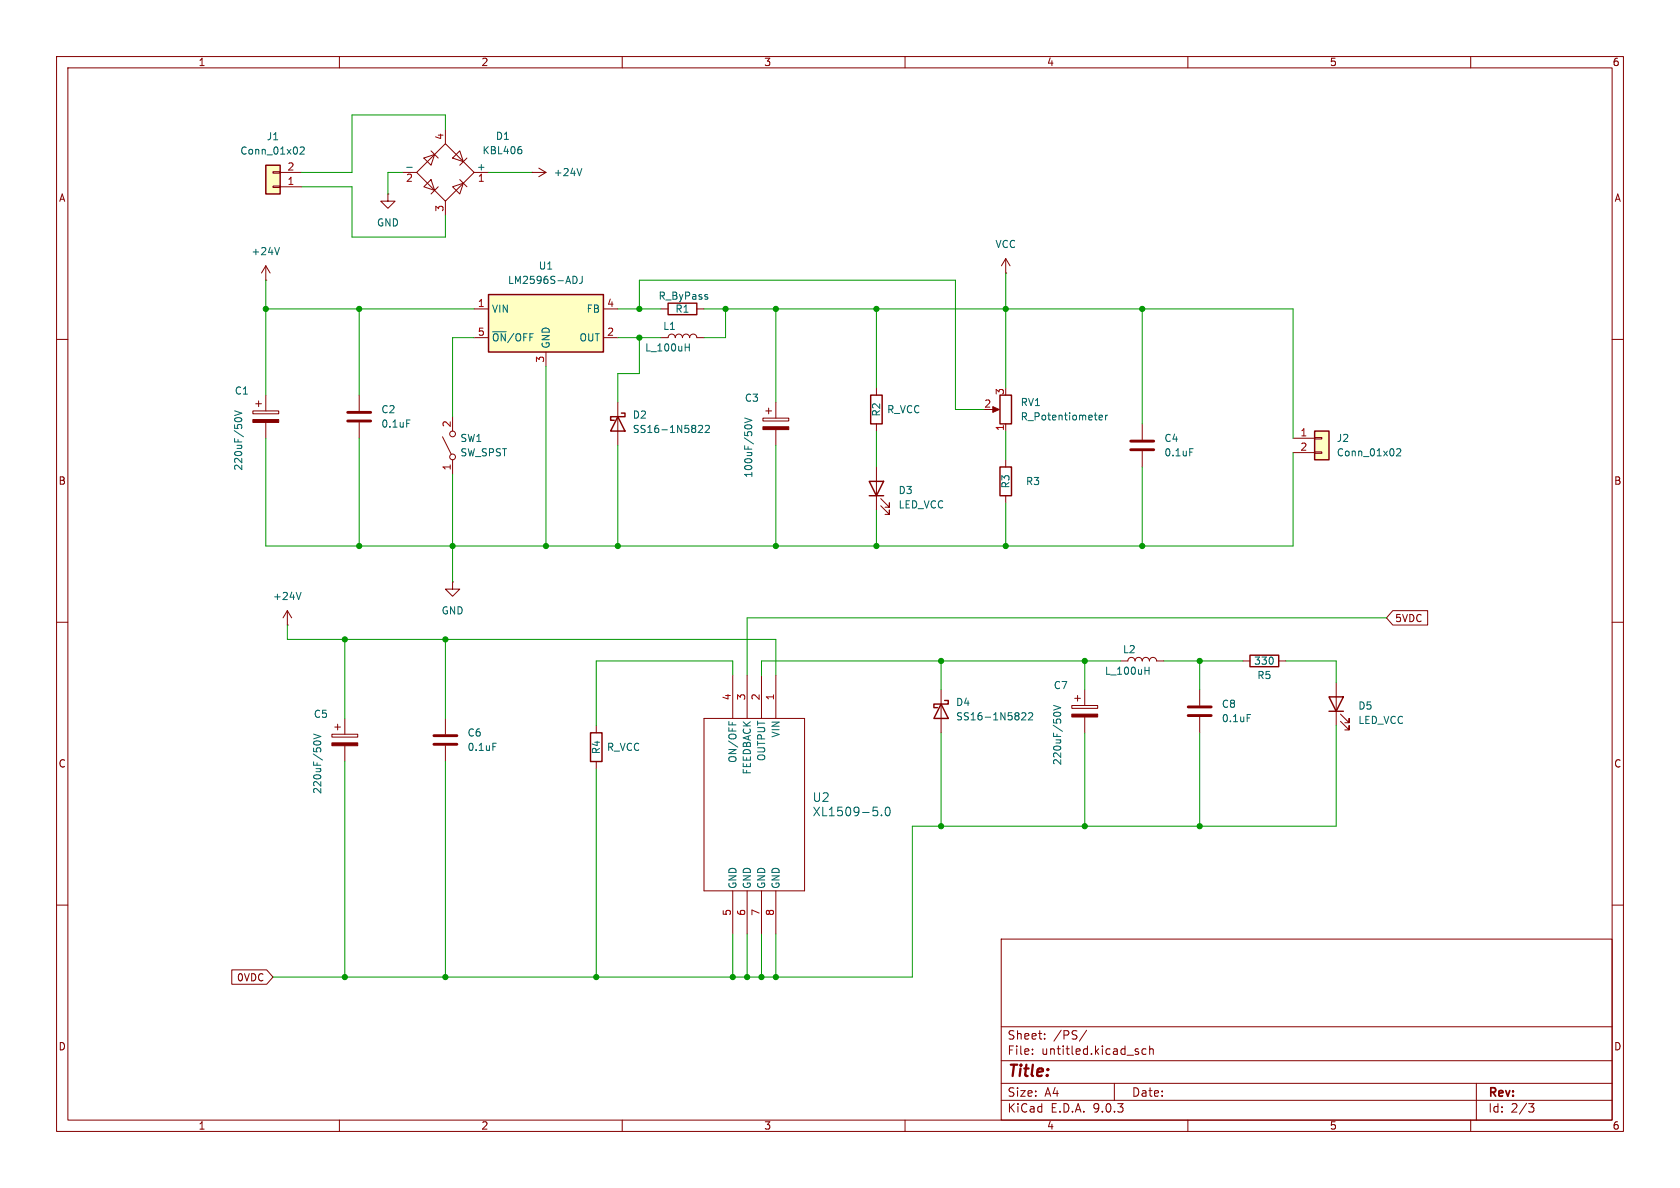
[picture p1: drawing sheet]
<svg xmlns="http://www.w3.org/2000/svg" width="297mm" height="210mm" viewBox="0 0 297 210" stroke-linecap="round" stroke-linejoin="round" font-family="sans-serif">
<g fill="none" stroke="#840000" stroke-width=".18">
<path d="M10 10h277v190h-277zM12 12h273v186h-273zM60 10v2M110 10v2M160 10v2M210 10v2M260 10v2M10 60h2M63.5 69.9v2.7M63.5 74.7v2.8M201.9 74.9v2.8M201.9 79.8v2.8"/>
<path d="M285 60h2M10 110h2M129.5 119.4v7.6M132.1 119.4v7.6M134.6 119.4v7.6M137.2 119.4v7.6M198.1 116.8h1.3a.64 .64 0 0 1 .6-.6 .64 .64 0 0 1 .7 .6 .64 .64 0 0 1 .6-.6 .64 .64 0 0 1 .6 .6 .64 .64 0 0 1 .7-.6 .64 .64 0 0 1 .6 .6 .64 .64 0 0 1 .6-.6 .64 .64 0 0 1 .7 .6h1.2M285 110h2M78.7 127v2.8M78.7 131.8v2.8M124.5 127h17.7v30.5h-17.7zM212.1 121.9v2.8"/>
<path d="M212.1 126.7v2.8M129.5 157.5v7.6M132.1 157.5v7.6M134.6 157.5v7.6M137.2 157.5v7.6M10 160h2M177 166h108v32h-108zM285 160h2M60 198v2M110 198v2M160 198v2M177 194.5h108"/>
<path d="M177 191.5h108M177 187.5h108M177 181.5h108M182.5 186.3v.1M182.5 185.5v.1M184.7 183.6v.1M184.7 182.8v.1M192.1 182.1l-1.3 2M197 191.5v3M201.2 186v.3M202.6 185.5l-.4-.1-.3 .3v.4l.1 .2h.6M203.2 185.5l.3-.1 .3 .1 .1 .9"/>
<path d="M203.2 184.9v1.5M210 198v2M260 198v2M261 191.5v6.5M270.2 195.1h1l-.5 .6 .4 .1 .1 .5-.3 .3h-.4"/>
</g>
<path d="M71.9 74.2h.6M210.3 79.3h.6M202.4 118.5h.7M203.1 117.9v1.3M87.1 131.4h.6M128.8 127.5v.6M220.5 126.3h.6M155.8 144.1v.1M156.6 142.8l.3-.1a.83 .83 0 0 1 .5 .6 .83 .83 0 0 1-.3 .8l-.1 .1a.82 .82 0 0 1-.4-1.4z" fill="none" stroke="#006464" stroke-width=".18"/>
<path d="M61.5 72.9h4M61.5 74.4h4M199.9 78h4.1M199.9 79.5h4.1M76.7 130h4.1M76.7 131.6h4.1M210.1 125h4M210.1 126.5h4" fill="none" stroke="#840000" stroke-width=".51"/>
<path d="M232.4 76.2h2.5v5.1h-2.5z" fill="#ffffc2"/>
<g fill="none" stroke="#840000" stroke-width=".25">
<path d="M118.1 53.6h5.1v2h-5.1zM109.2 73.7l1.3 2.5h-2.6zM109.9 73h.6v.7h-2.6v.6h.7M153.9 69.9h2.1v5h-2.1zM176.8 69.9h2v5h-2zM232.4 76.2h2.5v5.1h-2.5zM176.8 82.6h2v5h-2zM221 115.8h5.1v2.1h-5.1zM104.4 129.5h2v5.1h-2zM166.4 124.5l1.2 2.5h-2.5zM167 123.8h.6v.7h-2.5v.6h.6M234.9 123.2h2.6l-1.3 2.5z"/>
<path d="M234.9 125.7h2.6"/>
</g>
<g fill="none" stroke="#840000" stroke-width=".18">
<path d="M68.6 34.3v1.3h1.2l-1.2 1.2-1.3-1.2h1.3M68.6 34.3h.1M71.1 30.5h2.6M74.9 27.9l1.9-.6-.6 1.9zM74.9 33l1.3-1.2 .6 1.9zM76.2 26.7l1.3 1.2M77.5 33l-1.3 1.3M78.7 25.4l5.1 5.1-5.1 5.1-5-5.1zM78.7 22.9v2.5M78.7 35.6v2.5M80 27.9l1.3-1.2 .6 1.9zM80 33l1.9-.6-.6 1.9z"/>
<path d="M81.3 31.8l1.2 1.2M82.5 27.9l-1.2 1.3M83.8 30.5h2.6M94 30.5h.1M94 30.5h2.5M95.2 29.7l1.3 .8M96.5 30.5l-1.3 .7M116.8 59.7h1.3a.64 .64 0 0 1 .6-.6 .64 .64 0 0 1 .7 .6 .64 .64 0 0 1 .6-.6 .64 .64 0 0 1 .6 .6 .64 .64 0 0 1 .7-.6 .64 .64 0 0 1 .6 .6 .64 .64 0 0 1 .7-.6 .64 .64 0 0 1 .6 .6h1.3M116.8 54.6h1.3M123.2 54.6h1.3M44.7 72.6h4.6v.6h-4.6zM45.2 71.4h1"/>
<path d="M45.7 70.9v1M47 69.9v2.7M47 74.7v2.8M109.2 71.1v7.6M154.9 68.6v1.3M154.9 74.9v1.3M175.3 72.4h1M177.8 74.9v1.3M228.6 77.5h3.8M232.4 77.3h1.3v.3h-1.3zM232.4 79.9h1.3v.2h-1.3zM177.8 81.3v1.3"/>
<path d="M177.8 87.6v1.3M228.6 80h3.8M50.8 110.5h.1M50.8 108l-.8 1.2M50.8 108l.8 1.2M50.8 108v2.5M80 102.9v1.2h1.3l-1.3 1.3-1.3-1.3h1.3M80 102.9h.1M219.7 116.8h1.3M226.1 116.8h1.2M58.7 129.8h4.5v.5h-4.5zM59.2 128.5h1"/>
<path d="M59.7 128v1M61 127v2.8M61 131.8v2.8M105.4 128.3v1.2M105.4 134.6v1.3M166.4 121.9v7.6M189.5 124.7h4.6v.5h-4.6zM190 123.4h1M190.5 122.9v1.1M191.8 121.9v2.8M191.8 126.7v2.8M236.2 120.7v7.6"/>
<path d="M237 127.5l1.5 1.5v-.7v.7h-.8M237 126.2l1.5 1.6v-.8v.8h-.8"/>
</g>
<g fill="none" stroke="#006464" stroke-width=".18">
<path d="M71.9 29.6h1M91.9 25.9h.2M92 26.4l.3 .2v.3l-.3 .3M102.9 29.8l-.5 1.3M41.5 74.1a.79 .79 0 0 1 1.2 0M41.5 72.6l1.2 .4-1.2 .5M121.1 61.4h.8M121.9 60.8v1.2M123.5 75.3l.5-.1 .2 .4-.8 .9h.8M124.7 75.3l.5-.1 .2 .4-.8 .9h.8M194.3 73.8l.6-.1-.1-.2-.3-.1-.2 .2 .1 .6h.4M195.4 73.4v.8"/>
<path d="M195.8 73.4l-.4 .2M246.9 79.4l.5-.1 .2 .4-.7 .9h.7M53.2 104.7l-.4 1.3M55.4 131.3a.79 .79 0 0 1 1.3 0M55.4 129.8l1.3 .4-1.3 .4M180.6 126.1l.5-.1 .3 .4-.8 .9h.8M181.8 126.1l.5-.1 .3 .4-.8 .9h.8M186.3 126.2a.79 .79 0 0 1 1.2 0M186.3 124.7l1.2 .4-1.2 .4"/>
</g>
<g fill="#840000" stroke="#840000" stroke-width=".18">
<path d="M189.5 126.2h4.6v.5h-4.6z"/>
<path d="M175.5 71.9l1.2 .5-1.2 .5z"/>
<path d="M58.7 131.3h4.5v.5h-4.5z"/>
<path d="M44.7 74.2h4.6v.5h-4.6z"/>
</g>
<path d="M86.4 52.1h20.3v10.1h-20.3z" fill="#ffffc2"/>
<path d="M86.4 52.1h20.3v10.1h-20.3zM153.7 85.1h2.5l-1.3 2.5zM153.7 87.6h2.5" fill="none" stroke="#840000" stroke-width=".25"/>
<path d="M47 49.5h.1M47 47l-.8 1.3M47 47l.8 1.3M47 47v2.5M83.8 54.6h2.6M83.8 59.7h2.6M106.7 54.6h2.5M106.7 59.7h2.5M96.5 62.2v2.6M154.9 82.6v7.6M155.7 89.4l1.5 1.5v-.7v.7h-.7M155.7 88.1l1.5 1.6v-.8v.8h-.7" fill="none" stroke="#840000" stroke-width=".18"/>
<path d="M49.4 43.8l-.4 1.2M101.6 48.8a.68 .68 0 0 1 .4 .7 .68 .68 0 0 1-.4 .6M102.9 48.8v.9a.41 .41 0 0 1-.5 .4" fill="none" stroke="#006464" stroke-width=".18"/>
<path d="M47 29.2h2.5v5.1h-2.5z" fill="#ffffc2"/>
<path d="M47 29.2h2.5v5.1h-2.5z" fill="none" stroke="#840000" stroke-width=".25"/>
<g fill="none" stroke="#840000" stroke-width=".18">
<path d="M48.3 32.9h1.2v.2h-1.2zM48.3 30.4h1.2v.2h-1.2zM49.5 33h3.8M49.5 30.5h3.8M177.8 48.3h.1M177.8 45.7l-.8 1.3M177.8 45.7l.8 1.3M177.8 45.7v2.6M78.2 77.2l1.6 3.1M80 73.7v2.5M134.9 73.9h4.5v.5h-4.5zM135.4 72.6h1"/>
<path d="M135.9 72.1v1.1M137.2 71.1v2.8M137.2 75.9v2.8M80 81.3v2.5M246.2 107.9h6.2v2.6h-6.2l-1.1-1.3zM41 171.4h6.1l1.2 1.3-1.2 1.3h-6.1z"/>
<circle cx="80" cy="76.7" r=".51"/>
<circle cx="80" cy="80.8" r=".51"/>
</g>
<path d="M53.1 26.1l.5-.1 .2 .3-.8 .9h.8M131.6 75.4a.79 .79 0 0 1 1.3 0M131.6 73.9l1.3 .4-1.3 .4" fill="none" stroke="#006464" stroke-width=".18"/>
<path d="M134.9 75.4h4.5v.5h-4.5z" fill="#840000" stroke="#840000" stroke-width=".18"/>
<g fill="none" stroke="#009600" stroke-width=".18">
<path d="M53.3 33h8.9v8.9h16.5v-3.8M71.1 30.5h-2.5v3.8M78.7 22.9v-2.6h-16.5v10.2h-8.9M86.4 30.5h7.6M47 54.6h36.8M47 49.5v20.4M63.5 54.6v15.3M83.8 59.7h-3.8v14M109.2 54.6h7.6M109.2 59.7h7.6M113 54.6v-5.1h55.9v22.9h5.1M113 59.7v6.3h-3.8v5.1"/>
<path d="M124.5 54.6h104.1v22.9M128.3 54.6v5.1h-3.8M137.2 54.6v16.5M154.9 54.6v14M177.8 48.3v20.3M201.9 54.6v20.3M47 77.5v19h181.6v-16.5M63.5 77.5v19M96.5 64.8v31.7M109.2 78.7v17.8M137.2 78.7v17.8M154.9 76.2v6.4"/>
<path d="M177.8 76.2v5.1M80 83.8v19.1M154.9 90.2v6.3M177.8 88.9v7.6M201.9 82.6v13.9M50.8 110.5v2.5h86.4v6.4M61 113v14M78.7 113v14M129.5 119.4v-2.6h-24.1v11.5M166.4 116.8v5.1M191.8 116.8v5.1M198.1 116.8h-63.5v2.6"/>
<path d="M205.7 116.8h14M212.1 116.8v5.1M227.3 116.8h8.9v3.9M245.1 109.2h-113v10.2M61 134.6v38.1M78.7 134.6v38.1M105.4 135.9v36.8M166.4 129.5v16.6M191.8 129.5v16.6M212.1 129.5v16.6M236.2 128.3v17.8h-74.9v26.6h-113M129.5 165.1v7.6"/>
<path d="M132.1 165.1v7.6M134.6 165.1v7.6M137.2 165.1v7.6"/>
</g>
<g fill="#009600" stroke="#009600" stroke-width=".18">
<circle cx="212.1" cy="146.1" r=".46"/>
<circle cx="191.8" cy="146.1" r=".46"/>
<circle cx="177.8" cy="54.6" r=".46"/>
<circle cx="201.9" cy="54.6" r=".46"/>
<circle cx="177.8" cy="96.5" r=".46"/>
<circle cx="201.9" cy="96.5" r=".46"/>
<circle cx="166.4" cy="146.1" r=".46"/>
<circle cx="191.8" cy="116.8" r=".46"/>
<circle cx="212.1" cy="116.8" r=".46"/>
<circle cx="78.7" cy="172.7" r=".46"/>
<circle cx="128.3" cy="54.6" r=".46"/>
<circle cx="137.2" cy="54.6" r=".46"/>
<circle cx="61" cy="113" r=".46"/>
<circle cx="61" cy="172.7" r=".46"/>
<circle cx="78.7" cy="113" r=".46"/>
<circle cx="137.2" cy="172.7" r=".46"/>
<circle cx="134.6" cy="172.7" r=".46"/>
<circle cx="129.5" cy="172.7" r=".46"/>
<circle cx="105.4" cy="172.7" r=".46"/>
<circle cx="132.1" cy="172.7" r=".46"/>
<circle cx="63.5" cy="96.5" r=".46"/>
<circle cx="80" cy="96.5" r=".46"/>
<circle cx="109.2" cy="96.5" r=".46"/>
<circle cx="113" cy="54.6" r=".46"/>
<circle cx="113" cy="59.7" r=".46"/>
<circle cx="63.5" cy="54.6" r=".46"/>
<circle cx="47" cy="54.6" r=".46"/>
<circle cx="96.5" cy="96.5" r=".46"/>
<circle cx="166.4" cy="116.8" r=".46"/>
<circle cx="137.2" cy="96.5" r=".46"/>
<circle cx="154.9" cy="96.5" r=".46"/>
<circle cx="154.9" cy="54.6" r=".46"/>
</g>
<text font-size="2.8" fill="#840000" x="178" y="190.9">Title:</text>
<g font-size="2.1" fill="#006464">
<text x="143.6" y="142">U2</text>
<text x="143.6" y="144.5">XL1509-5.0</text>
</g>
<g font-size="2.1" fill="#840000">
<text x="178" y="184">Sheet:</text>
<text x="186.2" y="184">/PS/</text>
<text x="178" y="186.7">File:</text>
<text x="184.1" y="186.7">untitled.kicad_sch</text>
<text x="178" y="196.9">KiCad</text>
<text x="178" y="194.1">Size:</text>
<text x="184.7" y="194.1">A4</text>
<text x="185.7" y="196.9">E.D.A.</text>
<text x="193.3" y="196.9">9.0.3</text>
<text x="200" y="194.1">Date:</text>
<text x="263" y="194.3">Rev:</text>
<text x="263" y="196.9">Id:</text>
<text x="267.1" y="196.9">2/3</text>
</g>
<g font-size="1.8" fill="#840000">
<text x="35" y="11.9">1</text>
<text x="85" y="11.9">2</text>
<text x="135" y="11.9">3</text>
<text x="185" y="11.9">4</text>
<text x="235" y="11.9">5</text>
<text x="285" y="11.9">6</text>
<text x="10.3" y="35.9">A</text>
<text x="285.3" y="35.9">A</text>
<text x="10.3" y="85.9">B</text>
<text x="285.3" y="85.9">B</text>
<text x="246.5" y="110.2">5VDC</text>
<text x="10.3" y="135.9">C</text>
<text x="285.3" y="135.9">C</text>
<text x="41.8" y="173.7">0VDC</text>
<text x="10.3" y="185.9">D</text>
<text x="285.3" y="185.9">D</text>
<text x="35" y="199.9">1</text>
<text x="85" y="199.9">2</text>
<text x="135" y="199.9">3</text>
<text x="185" y="199.9">4</text>
<text x="235" y="199.9">5</text>
<text x="285" y="199.9">6</text>
</g>
<g font-size="1.8" fill="#006464">
<text x="42.4" y="27.5">Conn_01x02</text>
<text x="47.1" y="25">J1</text>
<text x="85.2" y="27.5">KBL406</text>
<text x="87.6" y="24.9">D1</text>
<text x="84.2" y="30.2">+</text>
<text x="97.8" y="31.3">+24V</text>
<text x="66.5" y="40.2">GND</text>
<text x="44.3" y="45.3">+24V</text>
<text x="95.1" y="47.9">U1</text>
<text x="175.9" y="44">VCC</text>
<text x="89.7" y="50.4">LM2596S-ADJ</text>
<text x="116.3" y="53.2">R_ByPass</text>
<text x="86.9" y="55.5">VIN</text>
<text x="103.6" y="55.5">FB</text>
<text x="117.1" y="58.5">L1</text>
<text x="119.3" y="55.5">R1</text>
<text x="86.9" y="60.6">~{ON}/OFF</text>
<text x="97.4" y="61.7" transform="rotate(-90 97.4 61.7)">GND</text>
<text x="102.3" y="60.6">OUT</text>
<text x="114" y="62.3">L_100uH</text>
<text x="41.4" y="70">C1</text>
<text x="131.6" y="71.2">C3</text>
<text x="180.3" y="72">RV1</text>
<text x="67.3" y="73.3">C2</text>
<text x="67.3" y="75.8">0.1uF</text>
<text x="111.8" y="74.2">D2</text>
<text x="111.8" y="76.7">SS16-1N5822</text>
<text x="155.8" y="73.7" transform="rotate(-90 155.8 73.7)">R2</text>
<text x="156.7" y="73.3">R_VCC</text>
<text x="180.3" y="74.5">R_Potentiometer</text>
<text x="43" y="83.3" transform="rotate(-90 43 83.3)">220uF/50V</text>
<text x="81.3" y="80.9">SW_SPST</text>
<text x="81.3" y="78.3">SW1</text>
<text x="205.7" y="78.3">C4</text>
<text x="205.7" y="80.9">0.1uF</text>
<text x="236.2" y="78.3">J2</text>
<text x="236.2" y="80.9">Conn_01x02</text>
<text x="133.2" y="84.6" transform="rotate(-90 133.2 84.6)">100uF/50V</text>
<text x="158.8" y="87.5">D3</text>
<text x="178.7" y="86.4" transform="rotate(-90 178.7 86.4)">R3</text>
<text x="181.3" y="86">R3</text>
<text x="158.8" y="90.1">LED_VCC</text>
<text x="48.2" y="106.3">+24V</text>
<text x="78" y="108.8">GND</text>
<text x="195.2" y="119.5">L_100uH</text>
<text x="198.4" y="115.7">L2</text>
<text x="221.6" y="117.7">330</text>
<text x="168.9" y="125">D4</text>
<text x="186.2" y="122">C7</text>
<text x="215.9" y="125.3">C8</text>
<text x="222.2" y="120.2">R5</text>
<text x="240" y="125.6">D5</text>
<text x="55.4" y="127.1">C5</text>
<text x="82.6" y="130.4">C6</text>
<text x="138" y="130.5" transform="rotate(-90 138 130.5)">VIN</text>
<text x="168.9" y="127.5">SS16-1N5822</text>
<text x="215.9" y="127.9">0.1uF</text>
<text x="240" y="128.2">LED_VCC</text>
<text x="82.6" y="132.9">0.1uF</text>
<text x="106.3" y="133.4" transform="rotate(-90 106.3 133.4)">R4</text>
<text x="107.2" y="132.9">R_VCC</text>
<text x="130.4" y="135" transform="rotate(-90 130.4 135)">ON/OFF</text>
<text x="132.9" y="137" transform="rotate(-90 132.9 137)">FEEDBACK</text>
<text x="135.5" y="134.7" transform="rotate(-90 135.5 134.7)">OUTPUT</text>
<text x="187.8" y="135.4" transform="rotate(-90 187.8 135.4)">220uF/50V</text>
<text x="57" y="140.5" transform="rotate(-90 57 140.5)">220uF/50V</text>
<text x="130.4" y="157.2" transform="rotate(-90 130.4 157.2)">GND</text>
<text x="132.9" y="157.2" transform="rotate(-90 132.9 157.2)">GND</text>
<text x="135.5" y="157.2" transform="rotate(-90 135.5 157.2)">GND</text>
<text x="138" y="157.2" transform="rotate(-90 138 157.2)">GND</text>
</g>
<g font-size="1.8" fill="#a90000">
<text x="78.5" y="24.8" transform="rotate(-90 78.5 24.8)">4</text>
<text x="50.7" y="32.8">1</text>
<text x="50.7" y="30.2">2</text>
<text x="71.7" y="32.5">2</text>
<text x="84.4" y="32.5">1</text>
<text x="78.5" y="37.5" transform="rotate(-90 78.5 37.5)">3</text>
<text x="84.4" y="54.4">1</text>
<text x="84.4" y="59.4">5</text>
<text x="107.2" y="54.4">4</text>
<text x="107.2" y="59.4">2</text>
<text x="96.3" y="64.2" transform="rotate(-90 96.3 64.2)">3</text>
<text x="177.5" y="69.9" transform="rotate(-90 177.5 69.9)">3</text>
<text x="79.8" y="75.6" transform="rotate(-90 79.8 75.6)">2</text>
<text x="173.9" y="72.1">2</text>
<text x="177.5" y="76.3" transform="rotate(-90 177.5 76.3)">1</text>
<text x="229.8" y="77.2">1</text>
<text x="79.8" y="83.3" transform="rotate(-90 79.8 83.3)">1</text>
<text x="229.8" y="79.8">2</text>
<text x="129.3" y="123.9" transform="rotate(-90 129.3 123.9)">4</text>
<text x="131.8" y="123.9" transform="rotate(-90 131.8 123.9)">3</text>
<text x="134.4" y="123.9" transform="rotate(-90 134.4 123.9)">2</text>
<text x="136.9" y="123.9" transform="rotate(-90 136.9 123.9)">1</text>
<text x="129.3" y="162" transform="rotate(-90 129.3 162)">5</text>
<text x="131.8" y="162" transform="rotate(-90 131.8 162)">6</text>
<text x="134.4" y="162" transform="rotate(-90 134.4 162)">7</text>
<text x="136.9" y="162" transform="rotate(-90 136.9 162)">8</text>
</g>
</svg>
